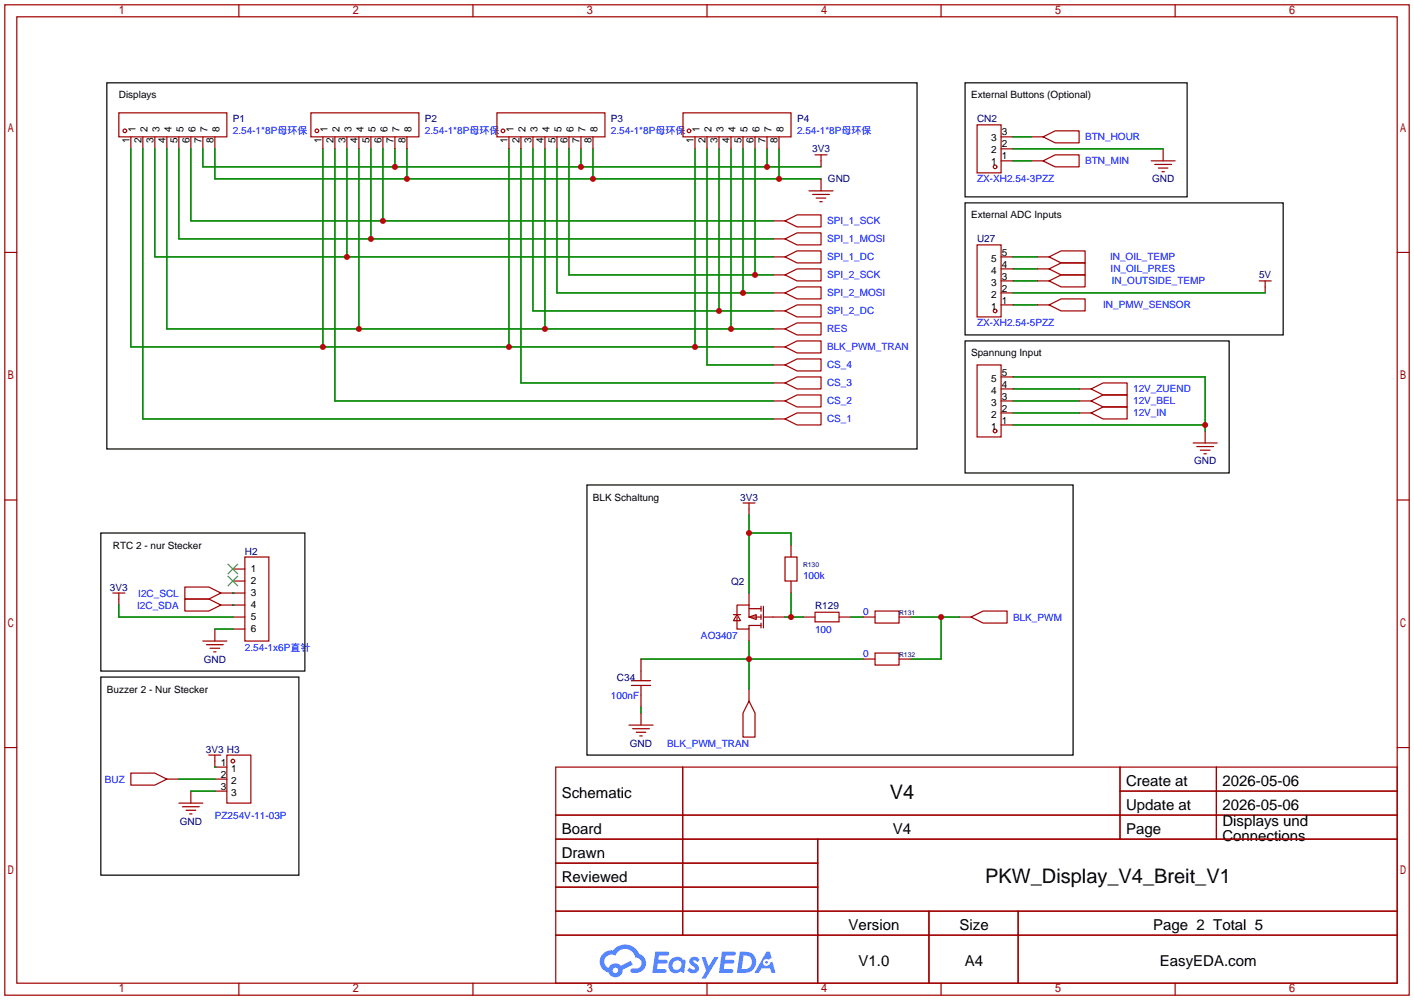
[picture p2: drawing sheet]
<svg xmlns="http://www.w3.org/2000/svg" width="299mm" height="212mm" viewBox="0 0 299 212" stroke-linecap="round" stroke-linejoin="round" font-family="sans-serif">
<g fill="none" stroke="#a10000" stroke-width=".25">
<path d="M1 1h297.2v209.6h-297.2zM3.6 3.6h292.1v204.4h-292.1zM50.5 1v2.6M100.1 1v2.6M149.6 1v2.6M199.1 1v2.6M248.7 1v2.6M1 53.4h2.6M295.7 53.4h2.5M1 105.8h2.6M295.7 105.8h2.5M1 158.2h2.6"/>
<path d="M295.7 158.2h2.5M117.6 162.3h178.1v45.7h-178.1zM117.6 172.5h178.1M117.6 177.5h178.1M144.5 162.3v35.6M173 177.5v30.5M237 162.3v15.2M237 167.4h58.7M257.4 162.3v15.2M117.6 182.6h55.4M117.6 192.8h178.1M117.6 187.7h55.4"/>
<path d="M117.6 197.9h178.1M196.6 192.8v15.2M215.4 192.8v15.2M50.5 208v2.6M100.1 208v2.6M149.6 208v2.6M199.1 208v2.6M248.7 208v2.6"/>
</g>
<g fill="#5487ff">
<path d="M146.2 202.7a1.3 1.3 0 0 1 1.8 .3l-.4 .6a.54 .54 0 0 0-.9-.2l.1 .2a1.34 1.34 0 0 1 1 1.8 1.47 1.47 0 0 1-2.4-.1l.5-.6 .8 .5a.31 .31 0 0 0 .4-.3 .31 .31 0 0 0-.3-.4 1.12 1.12 0 0 1-.6-1.8z"/>
<path d="M148.5 202.5h.8l.7 2 1.1-2h1l-2.8 4.6h-.9l1-1.7z"/>
<path d="M138.7 201.4h1.6a1.31 1.31 0 0 1 1.3 .2 .4 .4 0 0 1-.4 .5l-1.8 .1-.1 .9h1.7a.4 .4 0 0 1 .3 .4 .4 .4 0 0 1-.4 .4h-1.7l-.2 1.2h1.4a.46 .46 0 0 1 .5 0 .46 .46 0 0 1 .1 .5l-.3 .2h-2.7z"/>
<path d="M152.8 201.4h1.6a1.32 1.32 0 0 1 1.3 .2 .39 .39 0 0 1-.4 .5l-1.7 .1-.2 .9h1.7a.4 .4 0 0 1 .3 .4 .4 .4 0 0 1-.4 .4h-1.7l-.2 1.2h1.4a.46 .46 0 0 1 .5 0 .46 .46 0 0 1 .1 .5l-.3 .2h-2.7z"/>
<path d="M162.2 201.4h.7l.4 1.3-.7 .4a.75 .75 0 0 0-1.1 .3 .75 .75 0 0 0 .5 1 .75 .75 0 0 0 .9-.7l.6-.2 .6 2.3h-.9l-.2-.9h-1.9l-.5 .9h-.9z"/>
<path d="M156.6 201.4l-.7 4.4h1.5a2.27 2.27 0 0 0 2.6-2.2 2.27 2.27 0 0 0-2.7-2.2zM157.3 202.1a1.5 1.5 0 0 1 1.8 1.6 1.5 1.5 0 0 1-1.9 1.4h-.3z"/>
<path d="M142 203a1.6 1.6 0 0 0-.3 2.3 1.6 1.6 0 0 0 2.3 .2l.8 .3 .3-2.4-.2-.3-.4-.1a1.58 1.58 0 0 0-2.5 0zM142.6 203.5a.98 .98 0 0 1 1.6 .4 .98 .98 0 0 1-1.1 1.3 .94 .94 0 0 1-.8-.7 .94 .94 0 0 1 .3-1z"/>
<path d="M127.6 201.8a2.37 2.37 0 0 0 1.2 4 1.54 1.54 0 0 0 1.7 1 1.54 1.54 0 0 0 1.3-1.6l2.1-1.1-.4-.8-2.1 1a1.57 1.57 0 0 0-2.6 .5 1.5 1.5 0 0 1-.7-2.1 1.5 1.5 0 0 1 2.1-.5 2.23 2.23 0 0 1 2.3-1.4 2.23 2.23 0 0 1 2 1.8 1.16 1.16 0 0 1 1.3 1.1 1.16 1.16 0 0 1-1.1 1.2h-.7a.47 .47 0 0 0-.6 .4 .47 .47 0 0 0 .4 .5 2.17 2.17 0 0 0 2.6-.9 2.17 2.17 0 0 0-.4-2.7l-.8-.4a3.2 3.2 0 0 0-5.4-.7l-1.2 .1zM129.7 205.3a.58 .58 0 0 1 1.1 0 .58 .58 0 0 1-1.1 0z"/>
<circle cx="162.2" cy="203.6" r=".28"/>
</g>
<g fill="none" stroke="#a10000" stroke-width=".25">
<path d="M25.1 23.9h22.9v5.1h-22.9zM27.7 29v2.5M30.2 29v2.5M32.8 29v2.5M35.3 29v2.5M37.8 29v2.5M40.4 29v2.5M42.9 29v2.5M45.5 29v2.5M65.8 23.9h22.8v5.1h-22.8zM68.3 29v2.5M70.9 29v2.5"/>
<path d="M73.4 29v2.5M75.9 29v2.5M78.5 29v2.5M81 29v2.5M83.6 29v2.5M86.1 29v2.5M105.2 23.9h22.8v5.1h-22.8zM107.7 29v2.5M110.2 29v2.5M112.8 29v2.5M115.3 29v2.5M117.9 29v2.5"/>
<path d="M120.4 29v2.5M122.9 29v2.5M125.5 29v2.5M144.5 23.9h22.9v5.1h-22.9zM147.1 29v2.5M149.6 29v2.5M152.1 29v2.5M154.7 29v2.5M157.2 29v2.5M159.8 29v2.5M162.3 29v2.5M164.8 29v2.5"/>
<path d="M172.5 32.8h2.5M173.7 32.8v2.5M173.7 37.8v2.6M206.8 26.4h5v10.2h-5zM211.8 29h2.6M211.8 34h2.6M211.8 31.5h2.6M218.2 29h2.5M218.2 34h2.5M220.7 29l2.6-1.3h5v2.5h-5zM220.7 34l2.6-1.2h5v2.5h-5zM243.6 34h5.1"/>
<path d="M244.3 34.8h3.6M245.1 35.6h2M245.9 36.3h.5M246.1 31.5v2.5M163.6 50.5h2.5M163.6 46.7h2.5M163.6 58.2h2.5M163.6 54.4h2.5M166.1 50.5l2.6-1.2h5v2.5h-5zM166.1 46.7l2.6-1.2h5v2.5h-5zM166.1 58.2l2.6-1.3h5v2.5h-5zM166.1 54.4l2.6-1.3h5v2.5h-5z"/>
<path d="M171.2 40.4h5.1M172 41.1h3.5M172.7 41.9h2.1M173.5 42.7h.5M206.8 51.8h5v15.3h-5zM211.8 59.4h2.6M211.8 54.4h2.6M211.8 56.9h2.6M219.5 59.4h2.5M219.5 54.4h2.5M219.5 56.9h2.5M222 54.4l2.5-1.3h5.1v2.5h-5.1z"/>
<path d="M222 56.9l2.5-1.3h5.1v2.6h-5.1zM222 59.4l2.5-1.2h5.1v2.5h-5.1zM266.4 59.4h2.6M267.7 59.4v2.6M163.6 73.4h2.5M163.6 77.2h2.5M163.6 65.8h2.5M163.6 69.6h2.5M163.6 62h2.5M166.1 73.4l2.6-1.3h5v2.6h-5zM166.1 77.2l2.6-1.3h5v2.6h-5zM166.1 65.8l2.6-1.3h5v2.6h-5z"/>
<path d="M166.1 69.6l2.6-1.3h5v2.6h-5zM166.1 62l2.6-1.3h5v2.5h-5zM206.8 77.2h5v15.3h-5zM211.8 62h2.6M211.8 64.5h2.6M211.8 79.8h2.6M219.5 64.5h2.5M222 64.5l2.5-1.3h5.1v2.6h-5.1zM163.6 88.6h2.5M163.6 84.8h2.5M163.6 81h2.5M166.1 88.6l2.6-1.2h5v2.5h-5z"/>
<path d="M166.1 84.8l2.6-1.2h5v2.5h-5zM166.1 81l2.6-1.2h5v2.5h-5zM211.8 84.8h2.6M211.8 87.4h2.6M211.8 82.3h2.6M211.8 89.9h2.6M228.3 84.8h2.6M228.3 87.4h2.6M228.3 82.3h2.6M230.9 87.4l2.5-1.3h5.1v2.5h-5.1zM230.9 82.3l2.5-1.3h5.1v2.6h-5.1zM230.9 84.8l2.5-1.2h5.1v2.5h-5.1z"/>
<path d="M252.5 93.7h5.1M253.2 94.5h3.6M254 95.2h2M254.8 96h.5M255 91.2v2.5M51.8 117.9h5.1v17.7h-5.1zM157.2 106.4h2.6M158.5 106.4v2.6M166.1 117.9h2.6v5h-2.6zM167.4 115.3v2.6M23.9 125.5h2.5M25.1 125.5v2.5"/>
<path d="M39.1 124.2h5.1l2.5 1.3-2.5 1.2h-5.1zM39.1 126.7h5.1l2.5 1.3-2.5 1.3h-5.1zM42.9 135.6h5.1M43.7 136.4h3.5M44.4 137.2h2.1M45.2 137.9h.5M45.5 133.1v2.5M46.7 125.5h5.1M46.7 128h5.1M49.3 120.4h2.5M49.3 122.9h2.5M49.3 130.6h2.5"/>
<path d="M49.3 133.1h2.5M135.6 139.4v4.6M155.2 130h1.5M156 130l.7 1.3h-1.5zM156 130.6v2.5h2.5v-.8h2.5M158.5 130.6l1.5-.6v1.1zM158.5 128h-2.5v2M158.5 128v2.6h2.5M158.5 125.5v2.5M158.5 133.1v2.5M158.5 128.8h2.5M161 128.3v1"/>
<path d="M161 130v1.1M161 131.8v1M161.5 130.6h4.6M161.5 128.3v4.5M167.4 122.9v2.6M169.9 130.6h2.6M172.5 129.5h5v2.1h-5zM177.5 130.6h2.6M182.6 130.6h2.6M182.6 139.4h2.6M185.2 129.3h5v2.5h-5zM185.2 138.2h5v2.5h-5z"/>
<path d="M190.2 130.6h2.6M190.2 139.4h2.6M202.9 130.6h2.6M205.5 130.6l2.5-1.3h5.1v2.5h-5.1zM44.2 159.8h2.5M45.5 159.8v2.5h2.5M48 159.8h5.1v10.1h-5.1zM133.1 153.4h5.1M133.6 144h4.1M133.6 145h4.1M133.9 154.2h3.5M134.6 154.9h2.1"/>
<path d="M135.4 155.7h.5M135.6 145v4.6M135.6 150.9v2.5M158.5 148.3l1.3 2.6v5.1h-2.6v-5.1zM158.5 145.8v2.5M27.7 163.6h5.1l2.5 1.2-2.5 1.3h-5.1zM35.3 164.8h2.5M37.8 169.9h5.1M38.6 170.7h3.6M39.4 171.5h2M40.1 172.2h.5M40.4 167.4v2.5"/>
<path d="M45.5 164.8h2.5M45.5 167.4h2.5"/>
<circle cx="26.4" cy="27.7" r=".38"/>
<circle cx="67.1" cy="27.7" r=".38"/>
<circle cx="106.4" cy="27.7" r=".38"/>
<circle cx="145.8" cy="27.7" r=".38"/>
<circle cx="210.6" cy="35.3" r=".38"/>
<circle cx="210.6" cy="65.8" r=".38"/>
<circle cx="210.6" cy="91.2" r=".38"/>
<circle cx="49.3" cy="161" r=".38"/>
</g>
<g fill="none" stroke="#008700" stroke-width=".25">
<path d="M27.7 31.5v41.9h135.9M30.2 31.5v57.1h133.4M32.8 31.5v22.9h130.8M35.3 31.5v38.1h128.3M37.8 31.5v19h125.8M40.4 31.5v15.2h123.2M42.9 31.5v3.8h130.8M45.5 31.5v6.3h128.2M68.3 31.5v41.9M70.9 31.5v53.3h92.7M73.4 31.5v22.9M75.9 31.5v38.1"/>
<path d="M78.5 31.5v19M81 31.5v15.2M83.6 31.5v3.8M86.1 31.5v6.3M107.7 31.5v41.9M110.2 31.5v49.5h53.4M112.8 31.5v34.3h50.8M115.3 31.5v38.1M117.9 31.5v30.5h45.7M120.4 31.5v26.7h43.2M122.9 31.5v3.8M125.5 31.5v6.3"/>
<path d="M147.1 31.5v41.9M149.6 31.5v45.7h14M152.1 31.5v34.3M154.7 31.5v38.1M157.2 31.5v30.5M159.8 31.5v26.7M162.3 31.5v3.8M164.8 31.5v6.3M214.4 31.5h31.7M214.4 29h3.8M214.4 34h3.8M214.4 54.4h5.1"/>
<path d="M214.4 56.9h5.1M214.4 59.4h5.1M214.4 62h53.3M214.4 64.5h5.1M214.4 79.8h40.6v11.4M214.4 84.8h13.9M214.4 82.3h13.9M214.4 87.4h13.9M214.4 89.9h40.6M158.5 109v16.5M158.5 112.8h8.9v2.5M25.1 128v2.6h24.2"/>
<path d="M45.5 133.1h3.8M49.3 125.5h.1M49.3 128h.1M135.6 139.4h47M158.5 135.6v10.2M166.1 130.6h3.8M167.4 125.5v5.1M180.1 130.6h2.5M192.8 130.6h10.1M199.1 130.6v8.8h-6.3M135.6 149.6v1.3M37.8 164.8h7.7"/>
<path d="M40.4 167.4h5.1M45.5 162.3h.1"/>
</g>
<path d="M48.3 119.4l2 2M50.3 119.4l-2 2M48.3 121.9l2 2.1M50.3 121.9l-2 2.1" fill="none" stroke="#3c3" stroke-width=".25"/>
<path d="M22.6 17.5h171.5v77.5h-171.5zM204.2 17.5h47v24.2h-47zM204.2 42.9h67.3v28h-67.3zM204.2 72.1h55.9v28h-55.9zM21.3 112.8h43.2v29.2h-43.2zM124.2 102.6h102.9v57.2h-102.9zM21.3 143.3h41.9v41.9h-41.9z" fill="none" stroke="#000" stroke-width=".25"/>
<g fill="#c00">
<circle cx="83.6" cy="35.3" r=".63"/>
<circle cx="122.9" cy="35.3" r=".63"/>
<circle cx="162.3" cy="35.3" r=".63"/>
<circle cx="125.5" cy="37.8" r=".63"/>
<circle cx="164.8" cy="37.8" r=".63"/>
<circle cx="86.1" cy="37.8" r=".63"/>
<circle cx="147.1" cy="73.4" r=".63"/>
<circle cx="107.7" cy="73.4" r=".63"/>
<circle cx="68.3" cy="73.4" r=".63"/>
<circle cx="154.7" cy="69.6" r=".63"/>
<circle cx="115.3" cy="69.6" r=".63"/>
<circle cx="75.9" cy="69.6" r=".63"/>
<circle cx="81" cy="46.7" r=".63"/>
<circle cx="159.8" cy="58.2" r=".63"/>
<circle cx="157.2" cy="62" r=".63"/>
<circle cx="78.5" cy="50.5" r=".63"/>
<circle cx="73.4" cy="54.4" r=".63"/>
<circle cx="152.1" cy="65.8" r=".63"/>
<circle cx="255" cy="89.9" r=".63"/>
<circle cx="158.5" cy="139.4" r=".63"/>
<circle cx="158.5" cy="112.8" r=".63"/>
<circle cx="167.4" cy="130.6" r=".63"/>
<circle cx="199.1" cy="130.6" r=".63"/>
</g>
<g font-size="4.2">
<text x="188.3" y="169.1">V4</text>
<text x="208.5" y="186.9">PKW_Display_V4_Breit_V1</text>
</g>
<g font-size="3.2">
<text x="238.3" y="166.3">Create at</text>
<text x="258.7" y="166.3">2026-05-06</text>
<text x="118.9" y="168.8">Schematic</text>
<text x="238.3" y="171.4">Update at</text>
<text x="258.7" y="171.4">2026-05-06</text>
<text x="118.9" y="176.4">Board</text>
<text x="188.9" y="176.4">V4</text>
<text x="238.3" y="176.4">Page</text>
<text x="258.7" y="174.8">Displays und</text>
<text x="258.7" y="178">Connections</text>
<text x="118.9" y="181.5">Drawn</text>
<text x="118.9" y="186.6">Reviewed</text>
<text x="179.5" y="196.8">Version</text>
<text x="203" y="196.8">Size</text>
<text x="244" y="196.8">Page 2 Total 5</text>
<text x="181.7" y="204.4">V1.0</text>
<text x="204.2" y="204.4">A4</text>
<text x="245.4" y="204.4">EasyEDA.com</text>
</g>
<g font-size="2.1">
<text x="25.1" y="20.8">Displays</text>
<text x="205.5" y="20.8">External Buttons (Optional)</text>
<text x="28.7" y="28" transform="rotate(-90 28.7 28)">1</text>
<text x="31.2" y="28" transform="rotate(-90 31.2 28)">2</text>
<text x="33.7" y="28" transform="rotate(-90 33.7 28)">3</text>
<text x="36.3" y="28" transform="rotate(-90 36.3 28)">4</text>
<text x="38.8" y="28" transform="rotate(-90 38.8 28)">5</text>
<text x="41.4" y="28" transform="rotate(-90 41.4 28)">6</text>
<text x="43.9" y="28" transform="rotate(-90 43.9 28)">7</text>
<text x="46.4" y="28" transform="rotate(-90 46.4 28)">8</text>
<text x="69.3" y="28" transform="rotate(-90 69.3 28)">1</text>
<text x="71.8" y="28" transform="rotate(-90 71.8 28)">2</text>
<text x="74.4" y="28" transform="rotate(-90 74.4 28)">3</text>
<text x="76.9" y="28" transform="rotate(-90 76.9 28)">4</text>
<text x="79.5" y="28" transform="rotate(-90 79.5 28)">5</text>
<text x="82" y="28" transform="rotate(-90 82 28)">6</text>
<text x="84.5" y="28" transform="rotate(-90 84.5 28)">7</text>
<text x="87.1" y="28" transform="rotate(-90 87.1 28)">8</text>
<text x="108.7" y="28" transform="rotate(-90 108.7 28)">1</text>
<text x="111.2" y="28" transform="rotate(-90 111.2 28)">2</text>
<text x="113.7" y="28" transform="rotate(-90 113.7 28)">3</text>
<text x="116.3" y="28" transform="rotate(-90 116.3 28)">4</text>
<text x="118.8" y="28" transform="rotate(-90 118.8 28)">5</text>
<text x="121.4" y="28" transform="rotate(-90 121.4 28)">6</text>
<text x="123.9" y="28" transform="rotate(-90 123.9 28)">7</text>
<text x="126.4" y="28" transform="rotate(-90 126.4 28)">8</text>
<text x="148" y="28" transform="rotate(-90 148 28)">1</text>
<text x="150.6" y="28" transform="rotate(-90 150.6 28)">2</text>
<text x="153.1" y="28" transform="rotate(-90 153.1 28)">3</text>
<text x="155.7" y="28" transform="rotate(-90 155.7 28)">4</text>
<text x="158.2" y="28" transform="rotate(-90 158.2 28)">5</text>
<text x="160.7" y="28" transform="rotate(-90 160.7 28)">6</text>
<text x="163.3" y="28" transform="rotate(-90 163.3 28)">7</text>
<text x="165.8" y="28" transform="rotate(-90 165.8 28)">8</text>
<text x="209.7" y="29.9">3</text>
<text x="212" y="28.7">3</text>
<text x="27.4" y="30.3" transform="rotate(-90 27.4 30.3)">1</text>
<text x="29.9" y="30.3" transform="rotate(-90 29.9 30.3)">2</text>
<text x="32.5" y="30.3" transform="rotate(-90 32.5 30.3)">3</text>
<text x="35" y="30.3" transform="rotate(-90 35 30.3)">4</text>
<text x="37.5" y="30.3" transform="rotate(-90 37.5 30.3)">5</text>
<text x="40.1" y="30.3" transform="rotate(-90 40.1 30.3)">6</text>
<text x="42.6" y="30.3" transform="rotate(-90 42.6 30.3)">7</text>
<text x="45.2" y="30.3" transform="rotate(-90 45.2 30.3)">8</text>
<text x="68" y="30.3" transform="rotate(-90 68 30.3)">1</text>
<text x="70.6" y="30.3" transform="rotate(-90 70.6 30.3)">2</text>
<text x="73.1" y="30.3" transform="rotate(-90 73.1 30.3)">3</text>
<text x="75.6" y="30.3" transform="rotate(-90 75.6 30.3)">4</text>
<text x="78.2" y="30.3" transform="rotate(-90 78.2 30.3)">5</text>
<text x="80.7" y="30.3" transform="rotate(-90 80.7 30.3)">6</text>
<text x="83.3" y="30.3" transform="rotate(-90 83.3 30.3)">7</text>
<text x="85.8" y="30.3" transform="rotate(-90 85.8 30.3)">8</text>
<text x="107.4" y="30.3" transform="rotate(-90 107.4 30.3)">1</text>
<text x="109.9" y="30.3" transform="rotate(-90 109.9 30.3)">2</text>
<text x="112.5" y="30.3" transform="rotate(-90 112.5 30.3)">3</text>
<text x="115" y="30.3" transform="rotate(-90 115 30.3)">4</text>
<text x="117.6" y="30.3" transform="rotate(-90 117.6 30.3)">5</text>
<text x="120.1" y="30.3" transform="rotate(-90 120.1 30.3)">6</text>
<text x="122.6" y="30.3" transform="rotate(-90 122.6 30.3)">7</text>
<text x="125.2" y="30.3" transform="rotate(-90 125.2 30.3)">8</text>
<text x="146.8" y="30.3" transform="rotate(-90 146.8 30.3)">1</text>
<text x="149.3" y="30.3" transform="rotate(-90 149.3 30.3)">2</text>
<text x="151.8" y="30.3" transform="rotate(-90 151.8 30.3)">3</text>
<text x="154.4" y="30.3" transform="rotate(-90 154.4 30.3)">4</text>
<text x="156.9" y="30.3" transform="rotate(-90 156.9 30.3)">5</text>
<text x="159.5" y="30.3" transform="rotate(-90 159.5 30.3)">6</text>
<text x="162" y="30.3" transform="rotate(-90 162 30.3)">7</text>
<text x="164.5" y="30.3" transform="rotate(-90 164.5 30.3)">8</text>
<text x="209.7" y="35">1</text>
<text x="209.7" y="32.5">2</text>
<text x="212" y="33.7">1</text>
<text x="212" y="31.2">2</text>
<text x="205.5" y="46.2">External ADC Inputs</text>
<text x="209.7" y="57.9">4</text>
<text x="209.7" y="55.3">5</text>
<text x="212" y="59.1">3</text>
<text x="212" y="56.6">4</text>
<text x="212" y="54.1">5</text>
<text x="209.7" y="65.5">1</text>
<text x="209.7" y="62.9">2</text>
<text x="209.7" y="60.4">3</text>
<text x="212" y="64.2">1</text>
<text x="212" y="61.7">2</text>
<text x="205.5" y="75.4">Spannung Input</text>
<text x="209.7" y="83.3">4</text>
<text x="209.7" y="80.7">5</text>
<text x="212" y="82">4</text>
<text x="212" y="79.5">5</text>
<text x="209.7" y="88.3">2</text>
<text x="209.7" y="85.8">3</text>
<text x="212" y="89.6">1</text>
<text x="212" y="87.1">2</text>
<text x="212" y="84.5">3</text>
<text x="209.7" y="90.9">1</text>
<text x="125.5" y="105.9">BLK Schaltung</text>
<text x="23.9" y="116.1">RTC 2 - nur Stecker</text>
<text x="53.1" y="121.1">1</text>
<text x="53.1" y="123.7">2</text>
<text x="53.1" y="126.2">3</text>
<text x="53.1" y="128.7">4</text>
<text x="53.1" y="131.3">5</text>
<text x="53.1" y="133.8">6</text>
<text x="22.6" y="146.5">Buzzer 2 - Nur Stecker</text>
<text x="46.7" y="162">1</text>
<text x="46.7" y="164.5">2</text>
<text x="46.7" y="167.1">3</text>
<text x="48.9" y="163.3">1</text>
<text x="48.9" y="165.8">2</text>
<text x="48.9" y="168.4">3</text>
</g>
<g font-size="2.1" fill="#000080">
<text x="49.3" y="25.9">P1</text>
<text x="89.9" y="25.9">P2</text>
<text x="129.3" y="25.9">P3</text>
<text x="168.7" y="25.9">P4</text>
<text x="206.8" y="25.9">CN2</text>
<text x="171.9" y="32.2">3V3</text>
<text x="175.2" y="38.6">GND</text>
<text x="243.8" y="38.6">GND</text>
<text x="206.8" y="51.3">U27</text>
<text x="266.4" y="58.9">5V</text>
<text x="252.7" y="98.3">GND</text>
<text x="156.6" y="105.9">3V3</text>
<text x="51.8" y="117.3">H2</text>
<text x="23.3" y="124.9">3V3</text>
<text x="154.7" y="123.7">Q2</text>
<text x="172.5" y="128.8">R129</text>
<text x="43.1" y="140.2">GND</text>
<text x="130.6" y="144">C34</text>
<text x="43.6" y="159.2">3V3 H3</text>
<text x="133.3" y="158">GND</text>
<text x="38" y="174.5">GND</text>
</g>
<g font-size="2.1" fill="#00f">
<text x="49.3" y="28.4">2.54-1*8P母环保</text>
<text x="89.9" y="28.4">2.54-1*8P母环保</text>
<text x="129.3" y="28.4">2.54-1*8P母环保</text>
<text x="168.7" y="28.4">2.54-1*8P母环保</text>
<text x="229.6" y="29.7">BTN_HOUR</text>
<text x="229.6" y="34.8">BTN_MIN</text>
<text x="206.8" y="38.6">ZX-XH2.54-3PZZ</text>
<text x="175" y="47.5">SPI_1_SCK</text>
<text x="175" y="51.3">SPI_1_MOSI</text>
<text x="175" y="58.9">SPI_2_SCK</text>
<text x="175" y="55.1">SPI_1_DC</text>
<text x="234.9" y="55.1">IN_OIL_TEMP</text>
<text x="235" y="57.6">IN_OIL_PRES</text>
<text x="175" y="62.7">SPI_2_MOSI</text>
<text x="233.4" y="65.3">IN_PMW_SENSOR</text>
<text x="235.3" y="60.2">IN_OUTSIDE_TEMP</text>
<text x="175" y="66.5">SPI_2_DC</text>
<text x="175" y="70.3">RES</text>
<text x="206.8" y="69.1">ZX-XH2.54-5PZZ</text>
<text x="175" y="74.1">BLK_PWM_TRAN</text>
<text x="175" y="78">CS_4</text>
<text x="175" y="81.8">CS_3</text>
<text x="239.8" y="83">12V_ZUEND</text>
<text x="175" y="89.4">CS_1</text>
<text x="175" y="85.6">CS_2</text>
<text x="239.8" y="88.1">12V_IN</text>
<text x="239.8" y="85.6">12V_BEL</text>
<text x="169.9" y="122.4">100k</text>
<text x="29" y="128.8">I2C_SDA</text>
<text x="29.3" y="126.2">I2C_SCL</text>
<text x="182.6" y="130">0</text>
<text x="214.4" y="131.3">BLK_PWM</text>
<text x="51.8" y="137.6">2.54-1x6P直针</text>
<text x="148.3" y="135.1">AO3407</text>
<text x="172.5" y="133.8">100</text>
<text x="182.6" y="138.9">0</text>
<text x="129.3" y="147.8">100nF</text>
<text x="141.2" y="158">BLK_PWM_TRAN</text>
<text x="22.2" y="165.6">BUZ</text>
<text x="45.5" y="173.2">PZ254V-11-03P</text>
</g>
<g font-size="1.4" fill="#000080">
<text x="169.9" y="120">R130</text>
<text x="190.2" y="130.2">R131</text>
<text x="190.2" y="139.1">R132</text>
</g>
</svg>
